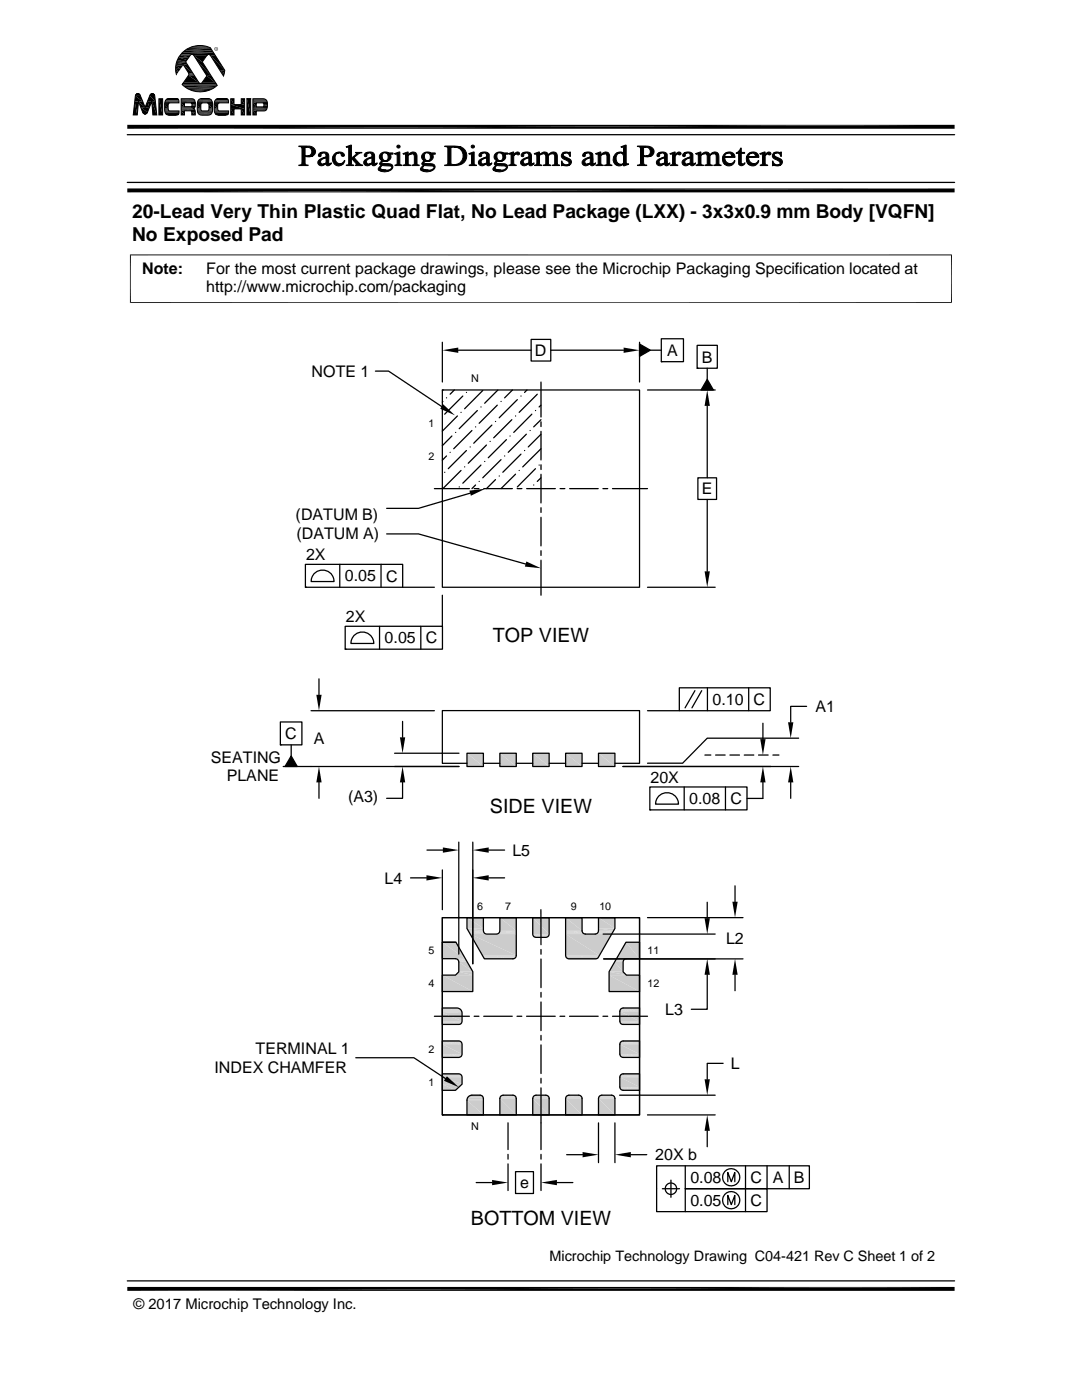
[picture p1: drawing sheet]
<svg xmlns="http://www.w3.org/2000/svg" width="216mm" height="279mm" viewBox="0 0 216 279" stroke-linecap="round" stroke-linejoin="round" font-family="sans-serif">
<g fill="none" stroke="#000" stroke-width=".25">
<path d="M88.3 77.8h39.3v39.4h-39.3zM88.3 77.8h.1M89.1 79.4h.1M90.7 77.8l-.9 .9M92.4 79l-3.7 3.7M93.1 78.3h.1M96.3 77.9l-3.6 3.7M99.4 77.8l-2.7 2.7M102.3 77.8l-1.6 1.6M103.2 79.8l-3.6 3.6M103.9 79h.1M105.2 77.8l-.5 .5"/>
<path d="M107.2 78.7l-3.6 3.6M88.4 80.1l-.1 .1M88.7 94.3h.1M89.1 91l-.8 .8M89.8 90.3h.1M90.2 87l-1.9 1.9M90.9 86.3h.1M91.3 83l-3 3M91.6 97.2h.1M92 82.3h.1M92 93.9l-3.6 3.6M92.7 93.2h.1"/>
<path d="M93.1 89.9l-3.6 3.6M93.8 89.2h.1M94.2 85.9l-3.7 3.7M94.9 96.8l-.7 .7M94.9 85.2h.1M95.2 81.9l-3.6 3.7M95.6 96.1h.1M96 81.2h.1M96 92.8l-3.6 3.6M96.7 92.1h.1M97.1 88.8l-3.7 3.7M97.8 88.1h.1"/>
<path d="M98.1 84.8l-3.6 3.7M98.9 95.7l-1.8 1.8M98.9 84.1h.1M99.2 80.9l-3.6 3.6M99.6 95h.1M100 91.7l-3.7 3.7M100 80.1h.1M100.7 91h.1M101 87.7l-3.6 3.7M101.8 87h.1M102.1 83.8l-3.6 3.6M102.9 94.6l-2.9 2.9"/>
<path d="M102.9 83h.1M103.6 93.9h.1M103.9 90.6l-3.6 3.7M104.7 89.9h.1M105 86.7l-3.6 3.6M105.8 85.9h.1M106.1 82.7l-3.6 3.6M106.5 96.8h.1M106.8 93.5l-3.6 3.7M106.8 81.9h.1M107.6 92.8h.1M107.9 83.8l-1.4 1.4"/>
<path d="M107.9 86.7l-2.5 2.5M107.9 89.6l-3.6 3.6M107.9 95.4l-.7 .7M107.9 80.9l-.3 .3"/>
</g>
<g fill="#ccc">
<path d="M119.4 150.3l3.3 2.7h-3.3z"/>
<path d="M119.4 150.3h3.3v2.7z"/>
<path d="M112.9 150.3l3.2 2.7h-3.2z"/>
<path d="M112.9 150.3h3.2v2.7z"/>
<path d="M106.3 150.3l3.3 2.7h-3.3z"/>
<path d="M106.3 150.3h3.3v2.7z"/>
<path d="M99.7 150.3l3.3 2.7h-3.3z"/>
<path d="M99.7 150.3h3.3v2.7z"/>
<path d="M93.2 150.3l3.3 2.7h-3.3z"/>
<path d="M93.2 150.3h3.3v2.7z"/>
</g>
<path d="M93.2 150.3h3.3v2.7h-3.3zM93.2 152.3h-4.9v-10.5h39.3v10.5h-4.9M96.5 152.3h3.2M99.7 150.3h3.3v2.7h-3.3zM103 152.3h3.3M106.3 150.3h3.3v2.7h-3.3zM109.6 152.3h3.3M112.9 150.3h3.2v2.7h-3.2zM116.1 152.3h3.3M119.4 150.3h3.3v2.7h-3.3z" fill="none" stroke="#000" stroke-width=".25"/>
<g fill="#ccc">
<path d="M119.4 183.1l3.3 2.2h-3.3z"/>
<path d="M119.4 183.1h3.3v2.2z"/>
<path d="M93.2 183.1l3.3 2.2h-3.3z"/>
<path d="M93.2 183.1h3.3v2.2z"/>
<path d="M119.4 185.3l3 .5h-3z"/>
<path d="M119.4 185.3h3.3l-.3 .5z"/>
<path d="M112.9 183.1l3.2 2.7h-3.2z"/>
<path d="M112.9 183.1h3.2v2.7z"/>
<path d="M99.7 183.1l3.3 2.7h-3.3z"/>
<path d="M99.7 183.1h3.3v2.7z"/>
<path d="M93.2 185.3l3.3 .5h-3z"/>
<path d="M93.2 185.3h3.3v.5z"/>
</g>
<g fill="none" stroke="#ccc" stroke-width=".2">
<path d="M93.5 185.8h3M93.5 185.9h3M93.6 186h2.9M93.6 186.1h3M93.7 186.2h3M93.7 186.3h3.1M93.8 186.4h3.2M99.4 186.3h3.6M99.5 186.2h3.5M99.6 186.1h3.4M99.7 186h3.3M99.7 185.9h3.3"/>
<path d="M99.7 185.8h3.3M103 186.4h-3.8M112.9 185.8h3.3M112.9 185.9h3.3M112.9 186h3.3M112.9 186.1h3.4M112.9 186.2h3.5M112.9 186.3h3.6M112.9 186.4h3.8M112.9 186.4h3.9M118.8 186.4h3.3M119.1 186.3h3.1"/>
<path d="M119.2 186.2h3M119.3 186.1h3M119.3 186h3M119.4 185.9h3M119.4 185.8h3M122.1 186.4h-3.2"/>
</g>
<g fill="#ccc">
<path d="M106.3 183.1l3.3 3.3h-3.3z"/>
<path d="M106.3 183.1h3.3v3.3z"/>
</g>
<path d="M93.8 186.4h3.3M99.1 186.4h3.9M106.3 186.5h3.3M106.3 186.6h3.3M106.3 186.7h3.2M106.4 186.8h3.1M106.4 186.9h3M106.5 186.9h2.8M106.6 187h2.6M106.8 187.1h2.2" fill="none" stroke="#ccc" stroke-width=".2"/>
<g fill="#ccc">
<path d="M112.9 186.4l6.7 4.3h-6.7z"/>
<path d="M112.9 186.4h9.2l-2.5 4.3z"/>
<path d="M93.8 186.4l9.2 4.3h-6.7z"/>
<path d="M93.8 186.4h9.2v4.3z"/>
</g>
<path d="M96.3 190.8h6.7M96.4 190.9h6.6M96.4 191h6.6M96.5 191.1h6.4M96.5 191.2h6.3M96.6 191.3h6.1M112.9 190.8h6.7M112.9 190.9h6.6M112.9 191h6.6M113 191.1h6.4M113.1 191.2h6.2M113.2 191.3h6" fill="none" stroke="#ccc" stroke-width=".2"/>
<g fill="#ccc">
<path d="M124.9 188l2.7 3.3h-4.6z"/>
<path d="M124.9 188h2.7v3.3z"/>
<path d="M88.3 188l4.6 3.3h-4.6z"/>
<path d="M88.3 188h2.7l1.9 3.3z"/>
<path d="M123 191.3h1.9z"/>
<path d="M123 191.3h2z"/>
<path d="M90.9 191.3h2z"/>
</g>
<path d="M96.6 191.3h6M96.6 191.3h5.9M113.3 191.3h5.8" fill="none" stroke="#ccc" stroke-width=".2"/>
<g fill="#ccc">
<path d="M123 191.3l1.8 .1z"/>
<path d="M123 191.3h1.9z"/>
<path d="M91 191.3l1.9 .1z"/>
<path d="M123 191.4h1.7z"/>
<path d="M123 191.4h1.8z"/>
<path d="M91.1 191.4h1.8z"/>
<path d="M123 191.4l1.6 .1z"/>
<path d="M91.2 191.4l1.7 .1z"/>
<path d="M122.9 191.5l1.6 .1z"/>
<path d="M122.9 191.5h1.7z"/>
<path d="M91.3 191.5l1.7 .1z"/>
<path d="M122.9 191.6l1.5 .1h-1.6z"/>
<path d="M122.9 191.6h1.6l-.1 .1z"/>
<path d="M91.4 191.6l1.6 .1h-1.6z"/>
<path d="M91.4 191.6h1.6v.1z"/>
<path d="M122.8 191.7l1.6 .1h-1.6z"/>
<path d="M122.8 191.7h1.6v.1z"/>
<path d="M91.4 191.7l1.7 .1h-1.6z"/>
<path d="M91.4 191.7h1.6l.1 .1z"/>
<path d="M122.8 191.8l1.6 .1h-1.7z"/>
<path d="M122.8 191.8h1.6v.1z"/>
<path d="M91.5 191.8l1.7 .1h-1.7z"/>
<path d="M91.5 191.8h1.6l.1 .1z"/>
<path d="M122.7 191.9l1.6 .1h-1.7z"/>
<path d="M122.7 191.9h1.7l-.1 .1z"/>
<path d="M91.5 191.9l1.7 .1h-1.7z"/>
<path d="M91.5 191.9h1.7v.1z"/>
<path d="M122.6 192l1.7 1.9h-2.8z"/>
<path d="M122.6 192h1.7v1.9z"/>
<path d="M91.5 192l2.8 1.9h-2.8z"/>
<path d="M91.5 192h1.7l1.1 1.9z"/>
</g>
<path d="M91.5 193.9h2.8M121.5 193.9h2.8" fill="none" stroke="#ccc" stroke-width=".2"/>
<g fill="#ccc">
<path d="M121.5 194l3.5 .6h-3.5z"/>
<path d="M121.5 194h2.8l.7 .6z"/>
<path d="M91.5 194l2.8 .6h-3.4z"/>
<path d="M91.5 194h2.8v.6z"/>
<path d="M121.5 194.6l6.1 3.3h-6.1z"/>
<path d="M121.5 194.6h6.1v3.3z"/>
<path d="M88.3 194.6l6 3.3h-6z"/>
<path d="M88.3 194.6h6v3.3z"/>
</g>
<g fill="none" stroke="#ccc" stroke-width=".2">
<path d="M88.3 201.2h3.1M88.3 201.2h3.2M88.3 201.3h3.4M88.3 201.4h3.5M88.3 201.5h3.7M88.3 201.6h3.8M88.3 201.8h3.8M88.3 201.9h3.9M88.3 202.1h3.9M123.7 201.8h3.9M123.7 201.7h3.9M123.7 201.6h3.9"/>
<path d="M123.8 201.5h3.8M123.8 201.4h3.8M123.9 201.3h3.7M124 201.2h3.6M124.1 201.2h3.5"/>
</g>
<g fill="#ccc">
<path d="M123.7 201.8l3.9 2h-3.9z"/>
<path d="M123.7 201.8h3.9v2z"/>
<path d="M88.3 202.2l3.9 1.6h-3.9z"/>
<path d="M88.3 202.2h3.9v1.6z"/>
</g>
<g fill="none" stroke="#ccc" stroke-width=".2">
<path d="M88.3 203.9h3.9M88.3 204h3.9M88.3 204.1h3.9M88.3 204.2h3.8M88.3 204.3h3.7M88.3 204.3h3.6M88.3 204.4h3.6M88.3 207.8h3.5M88.3 207.8h3.6M88.3 207.9h3.6M88.3 207.9h3.7M88.3 208h3.8"/>
<path d="M88.3 208.1h3.9M88.3 208.2h3.9M88.3 208.3h3.9M91.8 204.4h-3.5M123.7 203.9h3.9M123.7 208.3h3.9M123.7 208.2h3.9M123.7 204h3.9M123.7 208.1h3.9M123.7 204.1h3.9M123.8 208h3.8M123.8 204.2h3.8"/>
<path d="M123.8 207.9h3.8M123.8 204.3h3.8M123.9 204.3h3.7M123.9 207.9h3.7M124 207.8h3.6M124 204.4h3.6M124.1 204.4h3.5M124.1 207.8h3.5"/>
</g>
<g fill="#ccc">
<path d="M123.7 208.4l3.9 2h-3.9z"/>
<path d="M123.7 208.4h3.9v2z"/>
<path d="M88.3 208.4l3.9 2h-3.9z"/>
<path d="M88.3 208.4h3.9v2z"/>
</g>
<g fill="none" stroke="#ccc" stroke-width=".2">
<path d="M88.3 210.4h3.9M88.3 210.5h3.9M88.3 210.6h3.9M88.3 210.7h3.8M88.3 210.8h3.7M88.3 210.9h3.6M88.3 211h3.6M88.3 214.3h3.4M88.3 214.3l3.6 .1M88.3 214.4h3.6M88.3 214.5h3.7M88.3 214.6h3.8"/>
<path d="M88.3 214.7h3.9M88.3 214.8h3.9M88.3 214.9h3.9M91.8 211h-3.5M123.7 210.4h3.9M123.7 214.9h3.9M123.7 214.8h3.9M123.7 210.5h3.9M123.7 214.7h3.9M123.7 210.6h3.9M123.8 214.6h3.8M123.8 210.7h3.8"/>
<path d="M123.8 214.5h3.8M123.8 210.8h3.8M123.9 210.9h3.7M123.9 214.4h3.7M124 211h3.6M124.1 211h3.5M124.2 214.3h3.4M127.6 214.3l-3.6 .1"/>
</g>
<g fill="#ccc">
<path d="M88.3 215l3.9 1.4h-3.9z"/>
<path d="M88.3 215h3.9v1.4z"/>
<path d="M123.7 215l3.9 1.9h-3.9z"/>
<path d="M123.7 215h3.9v1.9z"/>
</g>
<path d="M123.7 217h3.9M123.7 217.1h3.9M123.7 217.2h3.9M123.8 217.3h3.8M123.8 217.4h3.8M123.9 217.5h3.7M124 217.5h3.6M124.2 217.6h3.4" fill="none" stroke="#ccc" stroke-width=".2"/>
<g fill="#ccc">
<path d="M88.3 216.4l2.6 1.2h-2.6z"/>
<path d="M88.3 216.4h3.9l-1.3 1.2z"/>
</g>
<path d="M100.3 218.6h2.2M106.8 218.6h2.2M113.4 218.6h2.2M120 218.6h2.2" fill="none" stroke="#ccc" stroke-width=".2"/>
<g fill="#ccc">
<path d="M94 218.6h1.9z"/>
<path d="M94.1 218.6h1.8z"/>
</g>
<g fill="none" stroke="#ccc" stroke-width=".2">
<path d="M93.2 219.5h3.3M93.2 219.3h3.3M93.2 219.2h3.3M93.3 219.1h3.2M93.3 219h3.1M93.4 218.9h3M93.5 218.8h2.8M93.7 218.7h2.5M93.8 218.6h2.3M93.9 218.6h2.1M99.7 219.1h3.3M99.7 219.2h3.3"/>
<path d="M99.8 219h3.2M99.8 218.9h3.1M99.9 218.8h3M100 218.7h2.8M100.1 218.6h2.6M100.2 218.6h2.4M106.3 219.2h3.3M106.3 219.1h3.3M106.3 219h3.2M106.4 218.9h3.1M106.4 218.8h3M106.5 218.7h2.8"/>
<path d="M106.6 218.6h2.7M106.7 218.6h2.5M112.9 219.2h3.2M112.9 219.1h3.2M112.9 219h3.2M112.9 218.9h3.2M113 218.8h3M113.1 218.7h2.8M113.2 218.6h2.6M113.3 218.6h2.4M119.4 219.2h3.3M119.4 219.1h3.3"/>
<path d="M119.5 219h3.2M119.5 218.9h3.1M119.6 218.8h3M119.7 218.7h2.8M119.7 218.6h2.7M119.8 218.6h2.5"/>
</g>
<g fill="#ccc">
<path d="M119.4 219.2l3.3 3.3h-3.3z"/>
<path d="M119.4 219.2h3.3v3.3z"/>
<path d="M112.9 219.2l3.2 3.3h-3.2z"/>
<path d="M112.9 219.2h3.2v3.3z"/>
<path d="M106.3 219.2l3.3 3.3h-3.3z"/>
<path d="M106.3 219.2h3.3v3.3z"/>
<path d="M99.7 219.2l3.3 3.3h-3.3z"/>
<path d="M99.7 219.2h3.3v3.3z"/>
<path d="M93.2 219.6l3.3 2.9h-3.3z"/>
<path d="M93.2 219.6h3.3v2.9z"/>
</g>
<g fill="none" stroke="#000" stroke-width=".25">
<path d="M25.4 36.4h165.1M25.4 26.9h165.1M74.9 74.1h2.6l10.6 7M88.3 68.3v7.9M91.4 69.9h14.6M106 67.7h3.9v4.4h-3.9zM107.9 76.2v7M109.9 69.9h14.5M127.6 68.7l2.2 1.2-2.2 1.2zM127.6 68.3v7.9M129.2 77.8h13.5M129.8 69.9h2.2"/>
<path d="M132 67.6h4.4v4.6h-4.4zM132 72.2h.1M139.1 68.9h4v4.6h-4zM139.1 73.5h.1M141.1 75.7l1.2 2.1h-2.4zM141.1 73.5v2.2M86.7 97.5h7M93.8 98.4l-10.3 3.1h-6.3M94.6 97.5h1M96.5 97.5h5.7M103.2 97.5h.9M105.1 97.5h5.7"/>
<path d="M107.9 84.2v.9M107.9 86.1v5.7M107.9 92.8v.9M107.9 94.7v5.7M111.8 97.5h.9M113.7 97.5h5.7M120.3 97.5h1M122.2 97.5h7M139.3 95.4h3.7v4.3h-3.7zM141.1 81v14.4M141.1 99.7v14.3M60.9 112.6h19.4v4.6h-19.4z"/>
<path d="M60.9 117.2h.1M62.8 114.3a2.3 2.3 0 0 1 2.5-.3 2.3 2.3 0 0 1 1.4 2.1h-4.6l.3-1.2zM67.8 112.6v4.6M76 112.6v4.6M77.2 106.6h6.3l21.4 6M80.3 117.2h6.4M88.3 118.8v6.2M107.9 101.3v1M107.9 103.2v5.7M107.9 109.9v.9M107.9 111.8v7M129.2 117.2h13.5"/>
<path d="M63.6 135.5v3.2M68.9 125h19.4v4.6h-19.4zM68.9 129.6h.1M70.8 126.7a2.29 2.29 0 0 1 2.4-.4 2.29 2.29 0 0 1 1.4 2.1h-4.6l.3-1.2zM75.7 125v4.6M84 125v4.6M135.6 137.3h18.1v4.5h-18.1zM138.7 137.8l-2 3.5M140 137.8l-1.9 3.5M141.2 137.3v4.5M149.4 137.3v4.5M55.9 144.1h4.3v4.6h-4.3z"/>
<path d="M55.9 148.7h.1M58.1 148.7v2.2M58.1 150.9l1.2 2.1h-2.4zM62.1 141.8h24.6M63.6 156.1v3.2M78.7 150.3h12.9M80.3 156.1v3.2h-3.1M80.3 144v3.2M91.6 153h-35.1M129.2 141.8h6.4M129.7 157.1h19.4v4.5h-19.4zM131.6 158.8a2.3 2.3 0 0 1 2.4-.4 2.3 2.3 0 0 1 1.4 2.1h-4.6l.3-1.2z"/>
<path d="M136.5 157.1v4.5M140.7 150.7h1.1M142.8 150.7h1.9M144.8 157.1v4.5M145.6 150.7h2M148.5 150.7h1.9M151.4 150.7h1.9M152.2 144.3v3.2M152.2 156.1v3.2h-3.1M154.2 150.7h1.2M157.8 156.1v3.2M159.4 147.3h-18.3l-4.9 5h-7"/>
<path d="M159.4 153h-35.1M161 141h-3.2v3.1M81.9 175.2h3.2M85.2 169.7h3.2M88.3 173.6v7.9M91.5 168.1v22.3M94.3 168.1v24.2M97.5 175.2h3.2M97.5 169.7h3.2M129.7 161.6h.1M146.7 176.8v3.2M88.3 188h2.7l3.3 5.9v4h-6v-3.3h2.6l.6-.6v-2l-.2-.5-.4-.2h-2.6z"/>
<path d="M88.3 183.1h39.3v39.4h-39.3zM88.3 188h2.7zM93.2 183.1h3.3v2.7l.2 .5 .4 .1h2l.5-.3 .1-.3v-2.7h3.3v7.6l-.1 .4-.5 .2h-5.8l-3.4-6zM106.3 183.1h3.3v3.3l-.3 .5-.4 .2h-1.9l-.6-.3-.1-.4zM107.9 181.5v7M107.9 189.5v.9M107.9 191.4v5.7M107.9 198.1v.9M107.9 200v5.7M112.9 183.1h3.2v2.7l.2 .3 .5 .3h2l.5-.3 .1-.3v-2.7h3.3v2.2l-3.5 6h-5.7l-.5-.2-.1-.4zM120.4 186.4h22.3M120.5 191.4h27.8"/>
<path d="M124.9 188h2.7v3.3h-2.6l-.5 .3-.2 .4v2l.7 .6h2.6v3.3h-6.1v-4zM129.2 183.1h19.1M141.1 194.5v6.9h-3.2M141.1 180.1v3.1M146.7 194.5v3.2M71 211.1h11.6l6.3 4.1M86.7 202.8h7M88.3 201.2h2.9l.7 .3 .3 .7v1.6l-.1 .4-.6 .2h-3.2zM88.3 207.8h3.2l.4 .1 .3 .5v2l-.1 .4-.6 .2h-3.2zM88.3 214.3h3.4l.5 .5v1.6l-1.3 1.2h-2.6zM93.5 218.9l.7-.3h1.6l.5 .2 .2 .4v3.3h-3.3v-2.9zM94.6 202.8h1"/>
<path d="M96.5 202.8h5.7M99.9 218.8l.5-.2h2l.5 .2 .1 .4v3.3h-3.3v-3.3zM103.2 202.8h.9M105.1 202.8h5.7M106.4 218.8l.6-.2h1.9l.6 .2 .1 .4v3.3h-3.3v-3.3zM107.9 206.6v1M107.9 208.5v5.7M107.9 215.2v1M107.9 217.1v12.3M111.7 202.8h1M113 218.8l.5-.2h2l.5 .2 .1 .4v3.3h-3.2v-3.3zM113.6 202.8h5.8"/>
<path d="M119.5 218.8l.6-.2h1.9l.6 .2 .1 .4v3.3h-3.3v-3.3zM120.3 202.8h1M122.2 202.8h7M123.6 218.6h19.1M123.8 201.4l.5-.2h3.3v3.2l-3.6-.1-.3-.5v-2zM123.8 208l.5-.2h3.3v3.2h-3.3l-.3-.1-.3-.5v-2zM123.8 214.6l.5-.3h3.3v3.3h-3.3l-.3-.1-.3-.6v-1.9zM144.3 212.2h-3.2v3.2M88.3 222.5h.1M95 236h3.2M101.4 224.1v5.3M101.4 230.4v.9"/>
<path d="M101.4 232.3v5.3M102.9 233.8h3.5v4.4h-3.5zM107.9 230.4v.9M107.9 232.3v5.3M111.1 236h3.2M113.1 230.4h3.1M119.4 224.1v7.9M122.7 224.1v7.9M125.9 230.4h3.2M129.2 222.5h13.5M132.2 237.2h3.4M133.9 235.5v3.5"/>
<path d="M136.7 232.7v4.5h16.4v4.6h-22.1v-9.1h30.5v4.5h-24.8v4.6M141.1 225.7v3.2M145.2 235.8v-1.8l.7 1.8 .7-1.8v1.8M148.8 232.7v9.1M153.1 232.7v4.5M157.5 232.7v4.5M25.4 255.6h165.1M145.2 240.4v-1.8l.7 1.8 .7-1.8v1.8"/>
<circle cx="133.9" cy="237.2" r="1.14"/>
<circle cx="145.9" cy="235" r="1.72"/>
<circle cx="145.9" cy="239.5" r="1.72"/>
</g>
<g fill="#000">
<path d="M27 19.1l1 .1h-1zM27 19.1h1v.1zM27 19.2l1.5 1.1h-1.6zM27 19.2h1l.5 1.1zM27 19l1 .1zM27.1 18.9h.9zM27.1 18.9l.9 .1zM27.1 18.9h.8zM27.2 18.8l.7 .1zM27.2 18.8h.6zM27.2 18.8h.5zM27.3 18.7l.4 .1z"/>
<path d="M27.3 18.7h.4zM27.4 18.7h.2zM27.4 18.7h.3zM27.5 18.7h.1zM29.9 19.1l1.1 1.1h-1.6zM29.9 19.1h1l.1 1.1zM29.9 19h1zM29.9 19l1 .1zM29.9 18.9l1 .1zM29.9 18.9h.9zM30 18.9h.8zM30.1 18.8l.7 .1z"/>
<path d="M30.1 18.8h.6zM30.1 18.7l.5 .1zM30.1 18.7h.5zM30.2 18.7h.4zM30.2 18.7h.3zM30.3 18.7h.2zM31.7 19.7l.7 3.2h-.7zM31.7 19.7h.7v3.2zM33.5 19.7h2zM33.5 19.7h1.9zM33.5 19.7h1.8zM33.6 19.7h1.7z"/>
<path d="M35 13.7l.6 .6h-.5zM35 13.7h1l-.4 .6zM35.1 13.1l.9 .6h-1zM35.1 13.1h1.4l-.5 .6zM35.1 14.3l.1 .6zM35.1 14.3h.5l-.4 .6zM35.1 13l1.4 .1h-1.4zM35.1 13h1.5l-.1 .1zM35.3 12.3l1.9 .3h-2zM35.3 12.3h1.7l.2 .3zM35.4 12l1.6 .3h-1.7zM35.4 12h1.9l-.3 .3z"/>
<path d="M35.6 11.5l1.7 .5h-1.9zM35.6 11.5h2.1l-.4 .5zM36.6 13l1.9 1.6h-.9zM36.6 13h.8l1.1 1.6zM37.6 15l2.1 1.5h-3.1zM37.6 15h1.2l.9 1.5zM37.6 14.6h.9zM37.7 14.6l.9 .1zM37.7 15h1.1zM37.7 14.7l.9 .1zM37.7 14.9l1 .1zM37.7 14.8l1 .1z"/>
<path d="M37.7 14.9h1zM38.7 11l1.7 1.4h-.9zM38.7 11h2.6l-.9 1.4zM38.7 18.2l1.9 .1zM39 9.2h1.8zM39 9.1l1.8 .1zM39.3 18.3h1.3zM39.5 12.4l2.6 2.7h-.8zM39.5 12.4h.9l1.7 2.7zM39 9.1h1.7zM39.6 9.1h1.1zM39.6 9.1h.6z"/>
<path d="M39.9 19.7h2zM40 19.7h1.9zM40 19.7h1.8zM40.1 19.7h1.7zM40.1 19.7h1.6zM41.3 15.1l1.7 1.4h-2.7zM41.3 15.1h.8l.9 1.4zM41.6 10.9h1.2zM41.7 10.9h1.2zM41.8 10.9h1.1zM41.9 10.9l1 .1zM41.9 11h1z"/>
<path d="M42 11l2.9 3h-1zM42 11h.9l2 3zM42.8 9.8v.1zM42.8 9.6v.2zM42.8 9.9l.1 .1zM42.9 9.5l-.1 .1zM42.9 9.7l-.1 .1zM42.9 9.9v.1zM42.9 10l.1 .1zM42.8 9.6l.1-.1zM42.9 9.5h.1zM43 10.1l.1 .1z"/>
<path d="M43 9.4l.1 .1zM43.1 10.1h.2zM43.1 9.4l.2 .1zM43.3 10.1l.1-.1zM43.3 19.7h2zM43.3 9.4v.1zM43.4 9.9l-.1 .1zM43.4 19.7h1.9zM43.4 19.7h1.8zM43.3 9.5l.1 .2zM43.3 9.4l.1 .1zM43.3 10l.2-.1z"/>
<path d="M43.4 9.8v.1zM43.4 9.7v.1zM43.5 19.7h1.7zM43.4 9.5l.1 .1zM43.5 9.8l-.1 .1zM43.5 9.6l-.1 .2zM43.9 14l.9 .6h-.6zM43.9 14h1l-.1 .6zM44.2 14.6l.4 .5zM44.2 14.6h.6l-.2 .5zM46 19.7l.7 1.2h-.7zM46 19.7h.7v1.2z"/>
<path d="M48.1 19.7l.7 1.2h-.7zM48.1 19.7h.7v1.2zM49.3 19.7l.7 3.2h-.7zM49.3 19.7h.7v3.2zM25.4 37.6h165.1l-165.1 .8zM25.4 38.4l165.1-.8v.8zM25.4 24.9h165.1l-165.1 .8zM25.4 25.7l165.1-.8v.8zM26.9 20.3h.7zM26.9 20.3l.5 2.6h-.8zM26.9 20.3h.7l-.2 2.6zM27.6 20.3h.9z"/>
<path d="M27.6 20.3l1.4 1.1h-.9zM27.6 20.3h.9l.5 1.1zM28.1 21.4l1.3 1h-.9zM28.1 21.4h1.7l-.4 1zM28.5 22.4h.9zM28.5 22.4l.9 .1zM28.5 22.5h.9zM28.5 22.5l.8 .1zM28.6 22.6h.7zM28.6 22.6l.6 .1zM28.7 22.7h.5zM28.7 22.7h.4z"/>
<path d="M28.8 22.7h.3zM28.8 22.7l.2 .1zM28.9 22.8h.1zM29.4 20.2l.4 1.2h-.8zM29.4 20.2h.9l-.5 1.2zM30.3 20.2l1 2.7h-.8zM30.3 20.2h.7l.3 2.7zM32.9 20.7l.7 .1zM32.9 20.7h.7zM32.9 20.8h.7zM32.9 20.8l.6 .2h-.6zM32.9 20.8h.7l-.1 .2z"/>
<path d="M32.9 21l.6 .7h-.6zM32.9 21h.6v.7zM32.9 21.7l.7 .1h-.7zM32.9 21.7h.6l.1 .1zM32.9 21.8h.7zM32.9 21.8l.7 .1zM32.9 21.9h.7zM32.9 21.9l.7 .1zM32.9 20.5h1zM32.9 20.5l.9 .1zM32.9 20.6h.8zM32.9 20.6h.9z"/>
<path d="M32.9 20.6l.7 .1zM32.9 22l.8 .1zM32.9 22.1h.8zM32.9 22.1h.9zM33.4 22.9h2zM33.5 22.9l1.7 .1zM33.5 22.9h1.9zM33.6 23h1.6zM33.6 23h1.4zM36.2 20.5l.6 .8h-.6zM36.2 20.5h.6v.8zM36.2 22.1l.6 .8h-.6z"/>
<path d="M36.2 22.1h.6v.8zM38.1 20.5h.8zM38.1 22.1h.8zM38.1 20.5h.9zM38.1 21.3h.8zM38.1 22.1l.8 .1zM38.1 20.5l.9 .1zM38.2 22.2h.7zM38.2 20.6h.8zM38.2 21.3h.7zM38.2 20.6l.8 .1zM38.2 21.2l.7 .1z"/>
<path d="M38.2 22.2l.7 .1zM38.3 20.7h.7zM38.2 21.2h.7zM38.3 21.2h.6zM38.3 22.3l.7 .1zM38.3 22.4h.7zM38.3 22.4l.7 .5h-.7zM38.3 22.4h.7v.5zM38.3 20.7l.7 .1zM38.3 20.8h.7zM38.3 21.1h.6zM38.3 21.1l.6 .1z"/>
<path d="M38.3 20.8l.7 .2h-.7zM38.3 20.8h.7v.2zM38.3 21h.7zM38.3 21l.6 .1zM39.4 20.7l.7 .1zM39.4 20.7h.7zM39.4 20.8h.7zM39.4 20.8l.7 .2h-.7zM39.4 20.8h.7v.2zM39.4 21l.7 .7h-.7zM39.4 21h.7v.7zM39.4 21.7l.7 .1h-.7z"/>
<path d="M39.4 21.7h.7v.1zM39.4 21.8h.7zM39.4 21.8l.7 .1zM39.4 21.9h.7zM39.4 21.9l.8 .1zM39.4 20.5h1zM39.4 20.5l.9 .1zM39.4 20.6h.8zM39.4 20.6h.9zM39.4 20.6l.8 .1zM39.4 20.7h.8zM39.4 22l.8 .1z"/>
<path d="M39.4 22.1h.8zM39.4 22.1h.9zM39.4 22.1h1zM39.9 22.9l1.8 .1zM39.9 22.9h2zM40.1 23h1.3zM40.1 23h1.6zM41.3 20.5h1.1zM41.4 20.5l1 .1zM41.5 20.6h.9zM41.4 22.1h1zM41.5 22.1h.9z"/>
<path d="M41.6 20.6l.8 .1zM41.6 22.1h.8zM41.6 20.7h.8zM41.6 22l.8 .1zM41.6 20.7l.8 .1zM41.7 20.8h.7zM41.7 21.9l.7 .1zM41.7 20.8l.7 .2h-.7zM41.7 20.8h.7v.2zM41.7 21.8h.7zM41.7 21.8l.7 .1zM41.7 21.9h.7z"/>
<path d="M41.7 21l.7 .7h-.7zM41.7 21h.7v.7zM41.7 21.7l.7 .1h-.7zM41.7 21.7h.7v.1zM42.7 20.7l.8 .1zM42.7 20.7h.8zM42.7 20.8h.8zM42.7 20.8l.7 .2h-.7zM42.7 20.8h.8l-.1 .2zM42.7 21l.7 .7h-.7zM42.7 21h.7v.7zM42.7 21.7l.8 .1h-.8z"/>
<path d="M42.7 21.7h.7l.1 .1zM42.7 21.8h.8zM42.7 21.8l.8 .1zM42.7 21.9h.8zM42.8 20.5h1zM42.8 20.5l.9 .1zM42.8 20.6h.8zM42.8 20.6h.9zM42.8 20.6l.7 .1zM42.8 20.7h.7zM42.8 21.9l.7 .1zM42.8 22l.8 .1z"/>
<path d="M42.8 22.1h.8zM42.8 22.1h.9zM43.3 22.9h2zM43.4 22.9l1.7 .1zM43.4 22.9h1.9zM43.5 23h1.6zM43.5 23h1.4zM46 20.9l2.8 .8h-2.8zM46 20.9h2.8v.8zM46 21.7l.7 1.2h-.7zM46 21.7h.7v1.2zM48.1 21.7l.7 1.2h-.7z"/>
<path d="M48.1 21.7h.7v1.2zM50.5 20.5l.6 .8h-.6zM50.5 20.5h.6v.8zM50.5 22.1l.6 .8h-.6zM50.5 22.1h.6v.8zM52.4 20.5h.9zM52.5 20.5l.8 .1zM52.5 20.6h.8zM52.5 21.3h.8zM52.6 20.6h.7zM52.6 21.3h.7zM52.6 20.6l.7 .1z"/>
<path d="M52.6 21.2l.7 .1zM52.6 20.7h.8zM52.6 20.7l.8 .1h-.7zM52.6 20.7h.8v.1zM52.6 21.1h.7zM52.6 21.1h.8zM52.6 21.1l.7 .1zM52.6 21.2h.7zM52.7 20.8l.7 .3h-.7zM52.7 20.8h.7v.3zM52.7 21.1h.7zM88.3 69.9l3.1-.5v1z"/>
<path d="M124.4 69.4l3.2 .5-3.2 .5zM127.6 68.7l2.2 1.2-2.2 1.2zM141.1 75.7l1.2 2.1h-2.4zM88.4 80.7l2.4 2.2-3-1.3zM93.7 97.9l3.2-.4-2.9 1.4zM141.1 77.8l.5 3.2h-1zM105 112.1l3 1.3-3.3-.3zM140.6 114h1l-.5 3.2zM63.1 138.7h1.1l-.6 3.1zM58.1 150.9l1.2 2.1h-2.4zM63.6 153l.6 3.1h-1.1zM79.8 147.2h1.1l-.6 3.1z"/>
<path d="M80.3 153l.6 3.1h-1.1zM152.2 153l.6 3.1h-1.1zM151.7 147.5h1.1l-.6 3.2zM157.8 153l.5 3.1h-1.1zM157.2 144.1h1.1l-.5 3.2zM85.1 174.7l3.2 .5-3.2 .5zM88.4 169.1l3.1 .6-3.1 .5zM94.3 175.2l3.2-.5v1zM94.3 169.7l3.2-.6v1.1zM146.1 180h1.1l-.5 3.1zM140.6 183.2h1l-.5 3.2zM141.1 191.4l.5 3.1h-1z"/>
<path d="M146.7 191.4l.5 3.1h-1.1zM89.2 214.8l2.3 2.2-2.9-1.3zM140.6 215.4h1l-.5 3.2zM98.2 235.5l3.2 .5-3.2 .5zM107.9 236l3.2-.5v1zM116.2 229.9l3.2 .5-3.2 .6zM122.7 230.4l3.2-.5v1.1zM141.1 222.5l.5 3.2h-1zM25.4 256.8h165.1l-165.1 .8zM25.4 257.6l165.1-.8v.8z"/>
</g>
<g fill="none" stroke="#000" stroke-width=".2">
<path d="M27.1 18.9a.52 .52 0 0 1 .9 .1l1 2.4 .9-2.4a.5 .5 0 0 1 .5-.3 .5 .5 0 0 1 .5 .4l.4 3.8h-.8l-.2-2.7-.9 2.2a.5 .5 0 0 1-.5 .4 .5 .5 0 0 1-.4-.4l-.9-2.1-.2 2.6h-.8zM31.7 19.7h.7v3.2h-.7zM33 20h2.7M33.1 20l.5-.3h1.6l.4 .2 .1 .6-2 .1-.2 .4v.7l.1 .3 .2 .1h1.9a.62 .62 0 0 1-.1 .7 .62 .62 0 0 1-.6 .2h-1.2a.96 .96 0 0 1-.9-1.2 2.92 2.92 0 0 1 .2-1.8zM33.1 19.9h2.6M33.1 19.9h2.5M33.3 19.8h2.2M33.4 19.7h2.1M35.6 19.8h-2.4M36 10.9h2.1M36.1 10.8h6.7M36.2 19.7h2.3a1.28 1.28 0 0 1 .2 1.9l-.1 .1 .3 .2 .1 1h-.7v-.6l-.2-.2h-1.3v.8h-.6z"/>
<path d="M36.2 19.7h2.3M36.2 19.7h2.4M36.2 19.8h2.5M36.2 19.9h2.6M36.3 16.9h7M36.4 17h6.9M36.5 16.7h6.6M36.5 16.6h3.4M36.5 16.6h3.3M36.6 16.5h3.1M36.6 13l1.1 1.7-1.4 2.2a5.1 5.1 0 0 0 7 .1l-2.9-4.6 1-1.5h.5l2.7 4.3 .3-1.2-2.9-4.5a4.8 4.8 0 0 0-5.1 .6 4.8 4.8 0 0 0-1.7 4.8M36.9 17.4h6"/>
<path d="M37.5 17.7h4.9M37.8 9.5h4.2M37.9 9.4h4M38 11h-2.1M38.1 10.9h.3l.3 .1 2.6 4.1-1.2 1.6-.4-.2-2.7-4.2zM38.2 10.9h-2.2M38.4 10.9h4.4M38.4 9.3h3M38.4 9.2h2.9M38.5 10.9h3M38.6 11h2.8M38.6 11h2.7"/>
<path d="M38.7 18.2h2.5M39.6 20h2.6M39.6 20l.5-.3h1.5a.93 .93 0 0 1 .8 1.1l-.1 1.6a.79 .79 0 0 1-.9 .6 2.2 2.2 0 0 1-1.8-.2 3.5 3.5 0 0 1 0-2.8zM39.6 19.9h2.6M39.6 19.9h2.5M39.7 19.8h2.4M39.8 19.8h2.2M40.1 16.6h3M40.2 16.6h2.9M40.3 16.5h2.7M42.9 20h2.7M43 20l.5-.3h1.6l.4 .2 .1 .6-2 .1-.2 .4v.7l.1 .3 .2 .1h1.9a.62 .62 0 0 1-.1 .7 .62 .62 0 0 1-.6 .2h-1.2a.96 .96 0 0 1-1-1.2 2.92 2.92 0 0 1 .3-1.8z"/>
<path d="M43 19.9h2.6M43 19.9h2.5M43.2 19.8h2.2M43.3 19.7h2M45.5 19.8h-2.4M46 19.7h.7v1.2h1.4v-1.2h.7v3.2h-.7v-1.2h-1.4v1.2h-.7zM49.3 19.7h.7v3.2h-.7zM49.3 19.7h.7M50.5 19.7h2.2M50.5 19.7h2.4M50.5 19.8h2.5M50.5 19.9h2.6"/>
<path d="M50.5 19.9h2.7M50.5 19.7h2.2a1.49 1.49 0 0 1 .5 2.2l-.5 .2h-1.6v.8h-.6zM32.9 20.5h2.8M32.9 22.2h2.8M32.9 22.3h2.8M32.9 20.4h2.8M32.9 20.3h2.8M32.9 22.4h2.8M32.9 22.5h2.8M32.9 20.2h2.8M33 20.1h2.7M33 22.6h2.7"/>
<path d="M33 22.7h2.7M33.1 22.7h2.6M33.1 22.8h2.6M33.2 22.8h2.4M33.3 22.9h2.3M33.4 22.9h2.1M36.2 20h2.7M36.2 20.2h2.7M36.2 21.3h2.7M36.2 21.4h2.7M36.2 21.5h2.7M36.2 21.6h2.6"/>
<path d="M36.2 21.6h2.5M36.2 21.7h2.5M36.2 21.8h2.6M36.2 21.9h2.7M36.2 22h2.7M36.2 22.1h2.7M36.8 20.5h1.3l.2 .2v.4l-.1 .2h-1.4zM39.4 20.5h3M39.4 22.2h3M39.4 20.4h3M39.4 22.3h3M39.4 22.5h2.9"/>
<path d="M39.4 20.2h3M39.5 22.6h2.8M39.5 20.1h2.8M39.5 22.7h2.7M39.6 22.8h2.6M39.7 22.8h2.4M39.8 22.9h2.2M40.2 20.7l.2-.2 1.1 .1 .2 .4-.1 1-.2 .1h-1.2l-.1-.4zM42.8 22.2h2.8M42.8 20.5h2.8M42.8 20.4h2.8M42.8 22.3h2.8"/>
<path d="M42.8 20.3h2.8M42.8 22.4h2.8M42.8 22.5h2.8M42.8 20.2h2.8M42.9 22.6h2.7M42.9 20.1h2.7M42.9 22.7h2.7M43 22.7h2.6M43 22.8h2.6M43.1 22.8h2.4M43.2 22.9h2.2M43.3 22.9h2"/>
<path d="M50.5 20h2.7M50.5 20.2h2.8M50.5 20.4h2.8M50.5 20.5h2.8M50.5 21.4h2.8M50.5 21.7h2.8M50.5 21.8h2.8M50.5 21.9h2.7M50.5 22h2.6M51.1 20.5h1.4a.56 .56 0 0 1 0 .8h-1.4zM53 22.1h-2.5M26 50.8v9.7"/>
<path d="M189.9 50.8v9.7M189.9 50.9h-164M25.9 60.4h164"/>
</g>
<g fill="#000" stroke="#000" stroke-width=".2">
<path d="M80.4 30.6l.3 .1zM118.9 30.6l.2 .1zM123.9 29.3h.3zM151.6 30.6l.3 .1z"/>
<path d="M60.2 29.4h1.1h-.4v1.7h1.5l-1.5 .1v1.6l.6 .2h-1.9v-.1a.5 .5 0 0 0 .7-.6z" fill-rule="evenodd"/>
<path d="M59.6 29.1h1.6a1.26 1.26 0 0 1 1.3 .4 1.26 1.26 0 0 1 .3 1.3l-.4 .3h-1a.87 .87 0 0 0 .8-.9 .87 .87 0 0 0-.9-.8h-1.1z" fill-rule="evenodd"/>
<path d="M60.9 31.2h1.3z" fill-rule="evenodd"/>
<path d="M63.6 30.7l.3-.2h.6l-.4 .2a.36 .36 0 0 1-.1 .4 .36 .36 0 0 1-.3 .1l-.2-.1z" fill-rule="evenodd"/>
<path d="M63.5 32.1a1.65 1.65 0 0 1 1.6-.6 1.09 1.09 0 0 0-1.1 .9l.3 .3 .6 .1a.83 .83 0 0 1-.9 .3 .83 .83 0 0 1-.6-.7z" fill-rule="evenodd"/>
<path d="M63.9 30.5l.2-.1a1.3 1.3 0 0 1 1.5 .4l.1 1.9 .3 .1a.51 .51 0 0 1-.5 .3 .51 .51 0 0 1-.4-.3v-.1l-.3-.1 .3-.1v-1h-.5l.5-.3a.56 .56 0 0 0-.6-.7z" fill-rule="evenodd"/>
<path d="M64.4 32.8l.7-.1z" fill-rule="evenodd"/>
<path d="M65.7 32.7l.4-.2-.1 .3z" fill-rule="evenodd"/>
<path d="M67 30.6l.6-.1a1.1 1.1 0 0 0-.7 1.2 1.1 1.1 0 0 0 .9 1h.7a1.33 1.33 0 0 1-2-.2 1.33 1.33 0 0 1 .5-1.9z" fill-rule="evenodd"/>
<path d="M67.1 30.5a1.26 1.26 0 0 1 1.6 .4v.2a.46 .46 0 0 1-.5 0 .46 .46 0 0 1-.2-.5z" fill-rule="evenodd"/>
<path d="M67.8 32.7a.93 .93 0 0 0 .9-.7l.1 .2-.3 .5z" fill-rule="evenodd"/>
<path d="M69.1 29.3h.2z" fill-rule="evenodd"/>
<path d="M69.1 29.3l1-.3v3.7l.5 .3h-1.5l.3-.1 .2-.3v-3l-.1-.2z" fill-rule="evenodd"/>
<path d="M70.9 30.4h1.3l-.7 .4-.9 .6 1.2 1.3 .6 .3h-1.5l.2-.3-1-1.1 1-.8v-.3z" fill-rule="evenodd"/>
<path d="M72.8 30.7l.2-.2h.7h-.2a.46 .46 0 0 0-.3 .6l-.2 .2a.32 .32 0 0 1-.3-.2 .32 .32 0 0 1 .1-.4z" fill-rule="evenodd"/>
<path d="M72.7 32.1a1.64 1.64 0 0 1 1.5-.6 1.06 1.06 0 0 0-1.1 .9l.4 .3 .6 .1a.84 .84 0 0 1-.9 .3 .84 .84 0 0 1-.6-.7z" fill-rule="evenodd"/>
<path d="M73 30.5l.2-.1a1.31 1.31 0 0 1 1.5 .4l.1 1.9 .3 .1a.48 .48 0 0 1-.5 .3 .48 .48 0 0 1-.4-.4l-.2-.1 .2-.1v-1h-.5l.5-.3a.54 .54 0 0 0-.5-.7z" fill-rule="evenodd"/>
<path d="M73.6 32.8l.6-.1z" fill-rule="evenodd"/>
<path d="M74.9 32.7l.3-.2-.1 .3z" fill-rule="evenodd"/>
<path d="M75.7 33.3l.5-.3-.3 .5a.93 .93 0 0 0 1.1 .5h-1.4a.42 .42 0 0 1 .1-.7z" fill-rule="evenodd"/>
<path d="M76 30.6l.8-.3 .7 .2h-.7a.83 .83 0 0 0-.5 .8 .83 .83 0 0 0 .5 .7h.7l-1.1 .1-.2 .3 .4 .2a2.38 2.38 0 0 1 1.7 .4l.1 .4a1.97 1.97 0 0 1-2.8 .6h1.4a.8 .8 0 0 0 1.1-.7l-.3-.2-1.7-.1a.48 .48 0 0 1-.3-.5 .48 .48 0 0 1 .5-.4 .85 .85 0 0 1-.3-1.5z" fill-rule="evenodd"/>
<path d="M76.4 32.1h1z" fill-rule="evenodd"/>
<path d="M76.8 30.5h1.6v.3h-.5a.82 .82 0 0 1-.4 1.2h-.6a.82 .82 0 0 0 .5-.8 .82 .82 0 0 0-.6-.7z" fill-rule="evenodd"/>
<path d="M78.7 30.6l.3 .1z" fill-rule="evenodd"/>
<path d="M78.7 30.6l1.1-.3v2.1a.37 .37 0 0 0 .4 .5v.1h-1.4l.4-.3v-1.6l-.1-.3z" fill-rule="evenodd"/>
<path d="M80.4 30.6l1-.3v.6h-.5z" fill-rule="evenodd"/>
<path d="M80.9 30.9l1.3-.2-.8 .4 .1 1.6 .4 .3h-1.4l.4-.3z" fill-rule="evenodd"/>
<path d="M81.7 30.7a.84 .84 0 0 1 .9-.4 .84 .84 0 0 1 .6 .8v1.6l.5 .3h-1.5l.3-.1 .2-.3-.1-1.6-.3-.3z" fill-rule="evenodd"/>
<path d="M84.1 33.3l.5-.3-.2 .5a.93 .93 0 0 0 1 .5h-1.4a.42 .42 0 0 1 .1-.7z" fill-rule="evenodd"/>
<path d="M84.4 30.6l.9-.3 .6 .2h-.7a.83 .83 0 0 0-.5 .8 .83 .83 0 0 0 .5 .7h.7l-1.1 .1-.2 .3 .5 .2a2.38 2.38 0 0 1 1.6 .4l.1 .4a1.97 1.97 0 0 1-2.8 .6h1.4a.8 .8 0 0 0 1.2-.7l-.4-.2-1.7-.1a.48 .48 0 0 1-.3-.5 .48 .48 0 0 1 .5-.4 .85 .85 0 0 1-.3-1.5z" fill-rule="evenodd"/>
<path d="M84.8 32.1h1z" fill-rule="evenodd"/>
<path d="M85.2 30.5h1.6v.3h-.5a.81 .81 0 0 1-.4 1.2h-.6a.82 .82 0 0 0 .6-.8 .82 .82 0 0 0-.7-.7z" fill-rule="evenodd"/>
<path d="M88.7 29.1h2l1.3 .3-2 .1v3.2l1.9 .1-.9 .2h-2.3l.6-.2v-.2l.1-2.9a.46 .46 0 0 0-.7-.4z" fill-rule="evenodd"/>
<path d="M90.7 29.4h1.3a1.86 1.86 0 0 1 1.2 1.7 1.86 1.86 0 0 1-1.3 1.7h-1.2a1.73 1.73 0 0 0 1.7-1.7 1.73 1.73 0 0 0-1.7-1.7z" fill-rule="evenodd"/>
<path d="M93.6 30.6l.3 .1z" fill-rule="evenodd"/>
<path d="M93.6 30.6l1-.3v2.1a.36 .36 0 0 0 .1 .4 .36 .36 0 0 0 .4 .1v.1h-1.5v-.1a.38 .38 0 0 0 .5-.5v-1.5l-.1-.1z" fill-rule="evenodd"/>
<path d="M95.7 30.7l.2-.2h.6h-.1a.43 .43 0 0 0-.3 .6l-.2 .2a.32 .32 0 0 1-.3-.2 .32 .32 0 0 1 .1-.4z" fill-rule="evenodd"/>
<path d="M95.7 31.9l.9-.4h.5a1.08 1.08 0 0 0-1.1 .9l.4 .3 .5 .1a.79 .79 0 0 1-.9 .2 .79 .79 0 0 1-.5-.9z" fill-rule="evenodd"/>
<path d="M95.9 30.5a1.28 1.28 0 0 1 1.7 .4v1.7l.4 .2a.48 .48 0 0 1-.5 .3 .48 .48 0 0 1-.4-.4l-.2-.1 .2-.1v-1h-.5l.5-.2-.1-.6z" fill-rule="evenodd"/>
<path d="M96.5 32.8l.6-.1z" fill-rule="evenodd"/>
<path d="M97.8 32.7l.3-.2-.1 .3z" fill-rule="evenodd"/>
<path d="M98.6 33.3l.5-.3-.3 .5a.94 .94 0 0 0 1.1 .5h-1.4a.42 .42 0 0 1 .1-.7z" fill-rule="evenodd"/>
<path d="M98.9 30.6a1.47 1.47 0 0 1 1.5-.1h-.7a.81 .81 0 0 0-.6 .8 .81 .81 0 0 0 .7 .7h.6l-1.1 .1-.2 .5 1.7 .1a.6 .6 0 0 1 .5 .7 2.05 2.05 0 0 1-2.8 .6 4.5 4.5 0 0 0 2.3-.3l.2-.4-.2-.2h-1.3a.55 .55 0 0 1-.8-.6l.4-.4a.85 .85 0 0 1-.2-1.5z" fill-rule="evenodd"/>
<path d="M99.3 32.1h1z" fill-rule="evenodd"/>
<path d="M99.7 30.5h1.6v.3h-.6a.83 .83 0 0 1-.3 1.2h-.6h.1a.84 .84 0 0 0 .4-.8 .84 .84 0 0 0-.6-.7z" fill-rule="evenodd"/>
<path d="M101.5 30.6l.2 .1z" fill-rule="evenodd"/>
<path d="M101.5 30.6l1-.3v.6h.2l-.2 .3v1.5l.5 .3h-1.5l.5-.3v-1.7l-.1-.2z" fill-rule="evenodd"/>
<path d="M102.7 30.7h.2l-.4 .2z" fill-rule="evenodd"/>
<path d="M102.7 30.7a.49 .49 0 0 1 .5-.4 .49 .49 0 0 1 .5 .5 .49 .49 0 0 1-.8-.1z" fill-rule="evenodd"/>
<path d="M104.1 30.7l.3-.2h.6h-.2a.46 .46 0 0 0-.3 .6l-.1 .2a.32 .32 0 0 1-.4-.2 .32 .32 0 0 1 .1-.4z" fill-rule="evenodd"/>
<path d="M104 32.1a1.64 1.64 0 0 1 1.5-.6 1.06 1.06 0 0 0-1.1 .9l.4 .3 .6 .1a.84 .84 0 0 1-.9 .3 .84 .84 0 0 1-.6-.7z" fill-rule="evenodd"/>
<path d="M104.4 30.5l.1-.1a1.31 1.31 0 0 1 1.5 .4l.1 1.9 .3 .1a.48 .48 0 0 1-.5 .3 .48 .48 0 0 1-.4-.4l-.2-.1 .2-.1v-1h-.4l.4-.3a.54 .54 0 0 0-.5-.7z" fill-rule="evenodd"/>
<path d="M104.9 32.8l.6-.1z" fill-rule="evenodd"/>
<path d="M106.2 32.7l.4-.2-.2 .3z" fill-rule="evenodd"/>
<path d="M106.6 30.6l.3 .1z" fill-rule="evenodd"/>
<path d="M106.6 30.6l1.1-.3v.6h-.6l-.1-.1z" fill-rule="evenodd"/>
<path d="M107.1 30.9l1.3-.2-.7 .3v1.7l.4 .3h-1.4l.4-.3z" fill-rule="evenodd"/>
<path d="M107.9 30.7a.86 .86 0 0 1 1.5 .2h.2l-.2 .1 .1 1.7 .4 .3h-1.5l.5-.3v-1.5l-.2-.4z" fill-rule="evenodd"/>
<path d="M109.5 30.8l.2-.2 .5 .1-.6 .2h-.2z" fill-rule="evenodd"/>
<path d="M109.7 30.6a.85 .85 0 0 1 .9-.2 .85 .85 0 0 1 .6 .7v1.3a.37 .37 0 0 0 .5 .5v.1h-1.5l.5-.3v-1.5a.45 .45 0 0 0-.5-.5z" fill-rule="evenodd"/>
<path d="M112 32.1a1.36 1.36 0 0 0 1.6 .9l-1.6 .1z" fill-rule="evenodd"/>
<path d="M112.2 30.7l.2-.2h.5a.39 .39 0 0 0-.5 .2 .39 .39 0 0 0 .2 .5l.8 .4a.73 .73 0 0 1 .6 .6 .73 .73 0 0 1-.4 .8h-.5l.4-.4a1.73 1.73 0 0 0-1.1-.9l-.4-.5z" fill-rule="evenodd"/>
<path d="M112.4 30.5l.4-.2 .8 .1z" fill-rule="evenodd"/>
<path d="M112.2 33h1.4l-.5 .1z" fill-rule="evenodd"/>
<path d="M112.4 30.5l1.4-.2v.9l-.2-.1a.7 .7 0 0 0-.7-.6z" fill-rule="evenodd"/>
<path d="M116.5 30.6l.1-.1h.6l-.4 .2a.36 .36 0 0 1 0 .4 .36 .36 0 0 1-.4 .1l-.1-.2z" fill-rule="evenodd"/>
<path d="M116.5 31.8l.8-.3h.5a1.09 1.09 0 0 0-1.1 .9l.3 .3 .6 .1a.89 .89 0 0 1-1.5-.2l.1-.4z" fill-rule="evenodd"/>
<path d="M116.6 30.5l.2-.1a1.1 1.1 0 0 1 1.3 .2 1.1 1.1 0 0 1 .2 1.2v.8l.4 .2a.51 .51 0 0 1-.4 .3 .51 .51 0 0 1-.5-.3v-.1l-.2-.1 .2-.1v-1h-.5l.5-.3a.55 .55 0 0 0-.6-.7z" fill-rule="evenodd"/>
<path d="M117.1 32.8l.7-.1z" fill-rule="evenodd"/>
<path d="M118.5 32.7l.3-.2-.1 .3z" fill-rule="evenodd"/>
<path d="M118.9 30.6l1-.3v.6h-.6z" fill-rule="evenodd"/>
<path d="M119.3 30.9l1.4-.2-.8 .4v1.3a.39 .39 0 0 0 .1 .4 .39 .39 0 0 0 .4 .1v.1h-1.5l.5-.3z" fill-rule="evenodd"/>
<path d="M120.1 30.7a.84 .84 0 0 1 .9-.3 .84 .84 0 0 1 .6 .7l.1 1.6 .4 .3h-1.4l.4-.3v-1.7l-.4-.3z" fill-rule="evenodd"/>
<path d="M122.7 30.9l.4-.4h.6a1.2 1.2 0 0 0-.8 1.2 1.2 1.2 0 0 0 .9 1.1h-1a1.4 1.4 0 0 1-.1-1.9z" fill-rule="evenodd"/>
<path d="M123.1 30.5a1.12 1.12 0 0 1 1.3 .1z" fill-rule="evenodd"/>
<path d="M123.9 29.3l1-.3v3.3l.3 .4h-.8a1.19 1.19 0 0 1-1.6 .1h1l.6-.3v-1.4l-.3-.5h.3v-1v-.2z" fill-rule="evenodd"/>
<path d="M124.4 32.7h1v.1l-1 .3z" fill-rule="evenodd"/>
<path d="M127.7 29.4h1.1h-.4v1.7h1.6l-1.6 .1v1.1a.47 .47 0 0 0 .1 .5 .47 .47 0 0 0 .6 .1v.1h-1.9l.4-.1 .2-.3z" fill-rule="evenodd"/>
<path d="M127.2 29.1h1.6a1.23 1.23 0 0 1 1.3 .4 1.23 1.23 0 0 1 .2 1.3l-.3 .3h-1.1a.87 .87 0 0 0 .9-.9 .87 .87 0 0 0-1-.8h-1.1z" fill-rule="evenodd"/>
<path d="M128.4 31.2h1.4z" fill-rule="evenodd"/>
<path d="M131.2 30.7l.3-.2h.6h-.2a.42 .42 0 0 0-.3 .6l-.2 .2a.32 .32 0 0 1-.3-.2 .32 .32 0 0 1 .1-.4z" fill-rule="evenodd"/>
<path d="M131.3 31.9l.7-.4h.6a1.12 1.12 0 0 0-1.1 .9l.4 .3 .6 .1a.79 .79 0 0 1-1 .2 .79 .79 0 0 1-.5-.9z" fill-rule="evenodd"/>
<path d="M131.5 30.5a1.23 1.23 0 0 1 1.6 .4l.1 1.7 .3 .2a.48 .48 0 0 1-.5 .3 .48 .48 0 0 1-.4-.4l-.2-.1 .2-.1v-1h-.4l.4-.2-.1-.6-.4-.2z" fill-rule="evenodd"/>
<path d="M132 32.8l.6-.1z" fill-rule="evenodd"/>
<path d="M133.3 32.7l.3-.2-.1 .3z" fill-rule="evenodd"/>
<path d="M133.7 30.6l.3 .1z" fill-rule="evenodd"/>
<path d="M133.7 30.6l1-.3v.6h.2l-.2 .3 .1 1.5 .5 .3h-1.6l.5-.3v-1.8l-.1-.1z" fill-rule="evenodd"/>
<path d="M134.9 30.7h.3l-.5 .2z" fill-rule="evenodd"/>
<path d="M134.9 30.7a.48 .48 0 0 1 .5-.4 .48 .48 0 0 1 .5 .5 .47 .47 0 0 1-.7-.1z" fill-rule="evenodd"/>
<path d="M136.3 30.7l.3-.2h.6a.44 .44 0 0 0-.5 .6 .31 .31 0 0 1-.4 .1 .31 .31 0 0 1 0-.5z" fill-rule="evenodd"/>
<path d="M136.4 31.9l.7-.4h.6a1.11 1.11 0 0 0-1 .9l.3 .3 .6 .1a.79 .79 0 0 1-1 .2 .79 .79 0 0 1-.4-.9z" fill-rule="evenodd"/>
<path d="M136.6 30.5a1.23 1.23 0 0 1 1.7 .4v1.7l.4 .2a.48 .48 0 0 1-.5 .3 .48 .48 0 0 1-.5-.4l-.2-.1 .2-.1v-1h-.4l.4-.2-.1-.6z" fill-rule="evenodd"/>
<path d="M137.1 32.8l.6-.1z" fill-rule="evenodd"/>
<path d="M138.4 32.7l.4-.2-.1 .3z" fill-rule="evenodd"/>
<path d="M138.8 30.6l.3 .1z" fill-rule="evenodd"/>
<path d="M138.8 30.6l1.1-.3v.6h-.6l-.1-.1z" fill-rule="evenodd"/>
<path d="M139.3 30.9l1.3-.2-.7 .3v1.7l.5 .3h-1.5l.4-.3z" fill-rule="evenodd"/>
<path d="M140.1 30.7a.86 .86 0 0 1 1.5 .2h.2l-.2 .2 .1 1.6 .4 .3h-1.4l.4-.3v-1.8l-.4-.2z" fill-rule="evenodd"/>
<path d="M141.8 30.8l.1-.2 .5 .1-.8 .2z" fill-rule="evenodd"/>
<path d="M141.9 30.6a.85 .85 0 0 1 1-.2 .85 .85 0 0 1 .5 .8l.1 1.5 .4 .3h-1.5v-.1a.37 .37 0 0 0 .5-.4v-1.2a.52 .52 0 0 0-.5-.6z" fill-rule="evenodd"/>
<path d="M144.5 30.7l.3-.2h.6a.73 .73 0 0 0-.8 .7l-.4 .1z" fill-rule="evenodd"/>
<path d="M144.8 30.5a1.17 1.17 0 0 1 1.9 .9h-2.1a1.11 1.11 0 0 0 1.1 1.2l-1.2 .1-.3-.7v-.6v-.1l1.8-.1a.62 .62 0 0 0-.6-.7z" fill-rule="evenodd"/>
<path d="M144.5 32.7l1.2-.1a.85 .85 0 0 0 .9-.6l.1 .1a1.26 1.26 0 0 1-1 1 1.26 1.26 0 0 1-1.2-.4z" fill-rule="evenodd"/>
<path d="M147.8 29.5h.1v.9h.7v.2h-.7v1.9l.3 .2-.8 .1v-2.2l-.5-.1 .6-.4z" fill-rule="evenodd"/>
<path d="M147.4 32.8l.9-.1 .2-.2h.2l-.1 .1a.68 .68 0 0 1-1.2 .2z" fill-rule="evenodd"/>
<path d="M149.3 30.7l.3-.2h.5a.73 .73 0 0 0-.7 .7l-.4 .1z" fill-rule="evenodd"/>
<path d="M149.6 30.5l.1-.1a1.13 1.13 0 0 1 1.7 1h-2a1.1 1.1 0 0 0 1.1 1.2l-1.3 .1-.3-.7 .1-.7 1.7-.1a.66 .66 0 0 0-.6-.7z" fill-rule="evenodd"/>
<path d="M149.2 32.7l1.5-.1 .4-.2 .2-.4a1.16 1.16 0 0 1-.8 1.1 1.16 1.16 0 0 1-1.3-.4z" fill-rule="evenodd"/>
<path d="M151.6 30.6l1.1-.3v.6h.1l-.1 .3v1.5l.5 .3h-1.5l.4-.3v-1.5v-.4z" fill-rule="evenodd"/>
<path d="M152.8 30.7h.3l-.4 .2z" fill-rule="evenodd"/>
<path d="M152.9 30.6a.46 .46 0 0 1 .6-.3 .46 .46 0 0 1 .3 .5 .49 .49 0 0 1-.7-.1h-.3z" fill-rule="evenodd"/>
<path d="M154.1 32.1a1.35 1.35 0 0 0 1.6 .9l-1.6 .1z" fill-rule="evenodd"/>
<path d="M154.4 30.6l.6-.1h-.3a.35 .35 0 0 0-.2 .3 .35 .35 0 0 0 .2 .4l.8 .4a.73 .73 0 0 1 .6 .6 .73 .73 0 0 1-.4 .8h-.5l.4-.4a1.71 1.71 0 0 0-1.1-.9 .65 .65 0 0 1-.1-1.1z" fill-rule="evenodd"/>
<path d="M154.5 30.5l.4-.2 .8 .1z" fill-rule="evenodd"/>
<path d="M154.3 33h1.4l-.5 .1z" fill-rule="evenodd"/>
<path d="M154.5 30.5l1.4-.2v.9l-.2-.1a.7 .7 0 0 0-.7-.6z" fill-rule="evenodd"/>
<circle cx="79.5" cy="29.3" r=".31"/>
<circle cx="94.3" cy="29.3" r=".31"/>
</g>
<path d="M37.3 9.6h4.8M37.5 17.9h4.9M36.2 20.4h2.7" fill="none" stroke="#000" stroke-width=".23"/>
<path d="M36.1 10.7h6.7M36.5 17.2h6.8M36.9 9.9h5.4" fill="none" stroke="#000" stroke-width=".34"/>
<path d="M35.1 12.8h2.3M36.4 10.3h6.2" fill="none" stroke="#000" stroke-width=".4"/>
<path d="M35.6 11.2h2.4" fill="none" stroke="#000" stroke-width=".42"/>
<path d="M36.3 16.8h6.9M38 18.1h3.8M50.5 21.5h2.8" fill="none" stroke="#000" stroke-width=".21"/>
<path d="M37 17.6h5.9" fill="none" stroke="#000" stroke-width=".3"/>
<g font-size="3.9">
<text x="98.3" y="128.1">TOP VIEW</text>
<text x="97.8" y="162.3">SIDE VIEW</text>
<text x="93.9" y="244.6">BOTTOM VIEW</text>
</g>
<g font-size="3.8">
<text x="26.4" y="43.5">20-Lead Very Thin Plastic Quad Flat, No Lead Package (LXX) - 3x3x0.9 mm Body [VQFN]</text>
<text x="26.4" y="48">No Exposed Pad</text>
</g>
<g font-size="3.2">
<text x="28.4" y="54.6">Note:</text>
<text x="41.1" y="58.3">http://www.microchip.com/packaging</text>
<text x="41.1" y="54.6">For the most current package drawings, please see the Microchip Packaging Specification located at</text>
<text x="106.7" y="71">D</text>
<text x="133.1" y="71">A</text>
<text x="62.2" y="75.2">NOTE 1</text>
<text x="140" y="72.3">B</text>
<text x="140" y="98.7">E</text>
<text x="59" y="103.8">(DATUM B)</text>
<text x="59.1" y="107.6">(DATUM A)</text>
<text x="61.1" y="111.8">2X</text>
<text x="68.8" y="116">0.05</text>
<text x="77" y="116.1">C</text>
<text x="69" y="124.2">2X</text>
<text x="76.8" y="128.4">0.05</text>
<text x="85" y="128.4">C</text>
<text x="142.2" y="140.7">0.10</text>
<text x="150.4" y="140.7">C</text>
<text x="162.7" y="142.1">A1</text>
<text x="56.9" y="147.5">C</text>
<text x="62.6" y="148.5">A</text>
<text x="42" y="152.3">SEATING</text>
<text x="45.2" y="156">PLANE</text>
<text x="69.4" y="160.1">(A3)</text>
<text x="129.8" y="156.3">20X</text>
<text x="137.5" y="160.5">0.08</text>
<text x="145.7" y="160.5">C</text>
<text x="102.2" y="170.8">L5</text>
<text x="76.7" y="176.3">L4</text>
<text x="144.9" y="188.4">L2</text>
<text x="132.8" y="202.5">L3</text>
<text x="42.8" y="214.1">INDEX CHAMFER</text>
<text x="51" y="210.3">TERMINAL 1</text>
<text x="145.8" y="213.4">L</text>
<text x="130.7" y="231.6">20X b</text>
<text x="103.8" y="237.1">e</text>
<text x="137.8" y="236.1">0.08</text>
<text x="149.7" y="236.1">C</text>
<text x="154.2" y="236.1">A</text>
<text x="158.4" y="236.1">B</text>
<text x="137.8" y="240.7">0.05</text>
<text x="149.7" y="240.7">C</text>
</g>
<g font-size="2.9">
<text x="109.6" y="251.7">Microchip Technology Drawing C04-421 Rev C Sheet 1 of 2</text>
<text x="26.6" y="261.3">© 2017 Microchip Technology Inc.</text>
</g>
<g font-size="2.1">
<text x="94" y="76.2">N</text>
<text x="85.5" y="85.2">1</text>
<text x="85.5" y="91.7">2</text>
<text x="95.2" y="181.5">6</text>
<text x="100.8" y="181.5">7</text>
<text x="113.9" y="181.5">9</text>
<text x="119.6" y="181.5">10</text>
<text x="85.5" y="190.5">5</text>
<text x="129.2" y="190.5">11</text>
<text x="85.5" y="197">4</text>
<text x="129.2" y="197">12</text>
<text x="85.5" y="210.1">2</text>
<text x="85.5" y="216.7">1</text>
<text x="94" y="225.6">N</text>
</g>
<text font-size=".6" x="43" y="10">R</text>
</svg>
